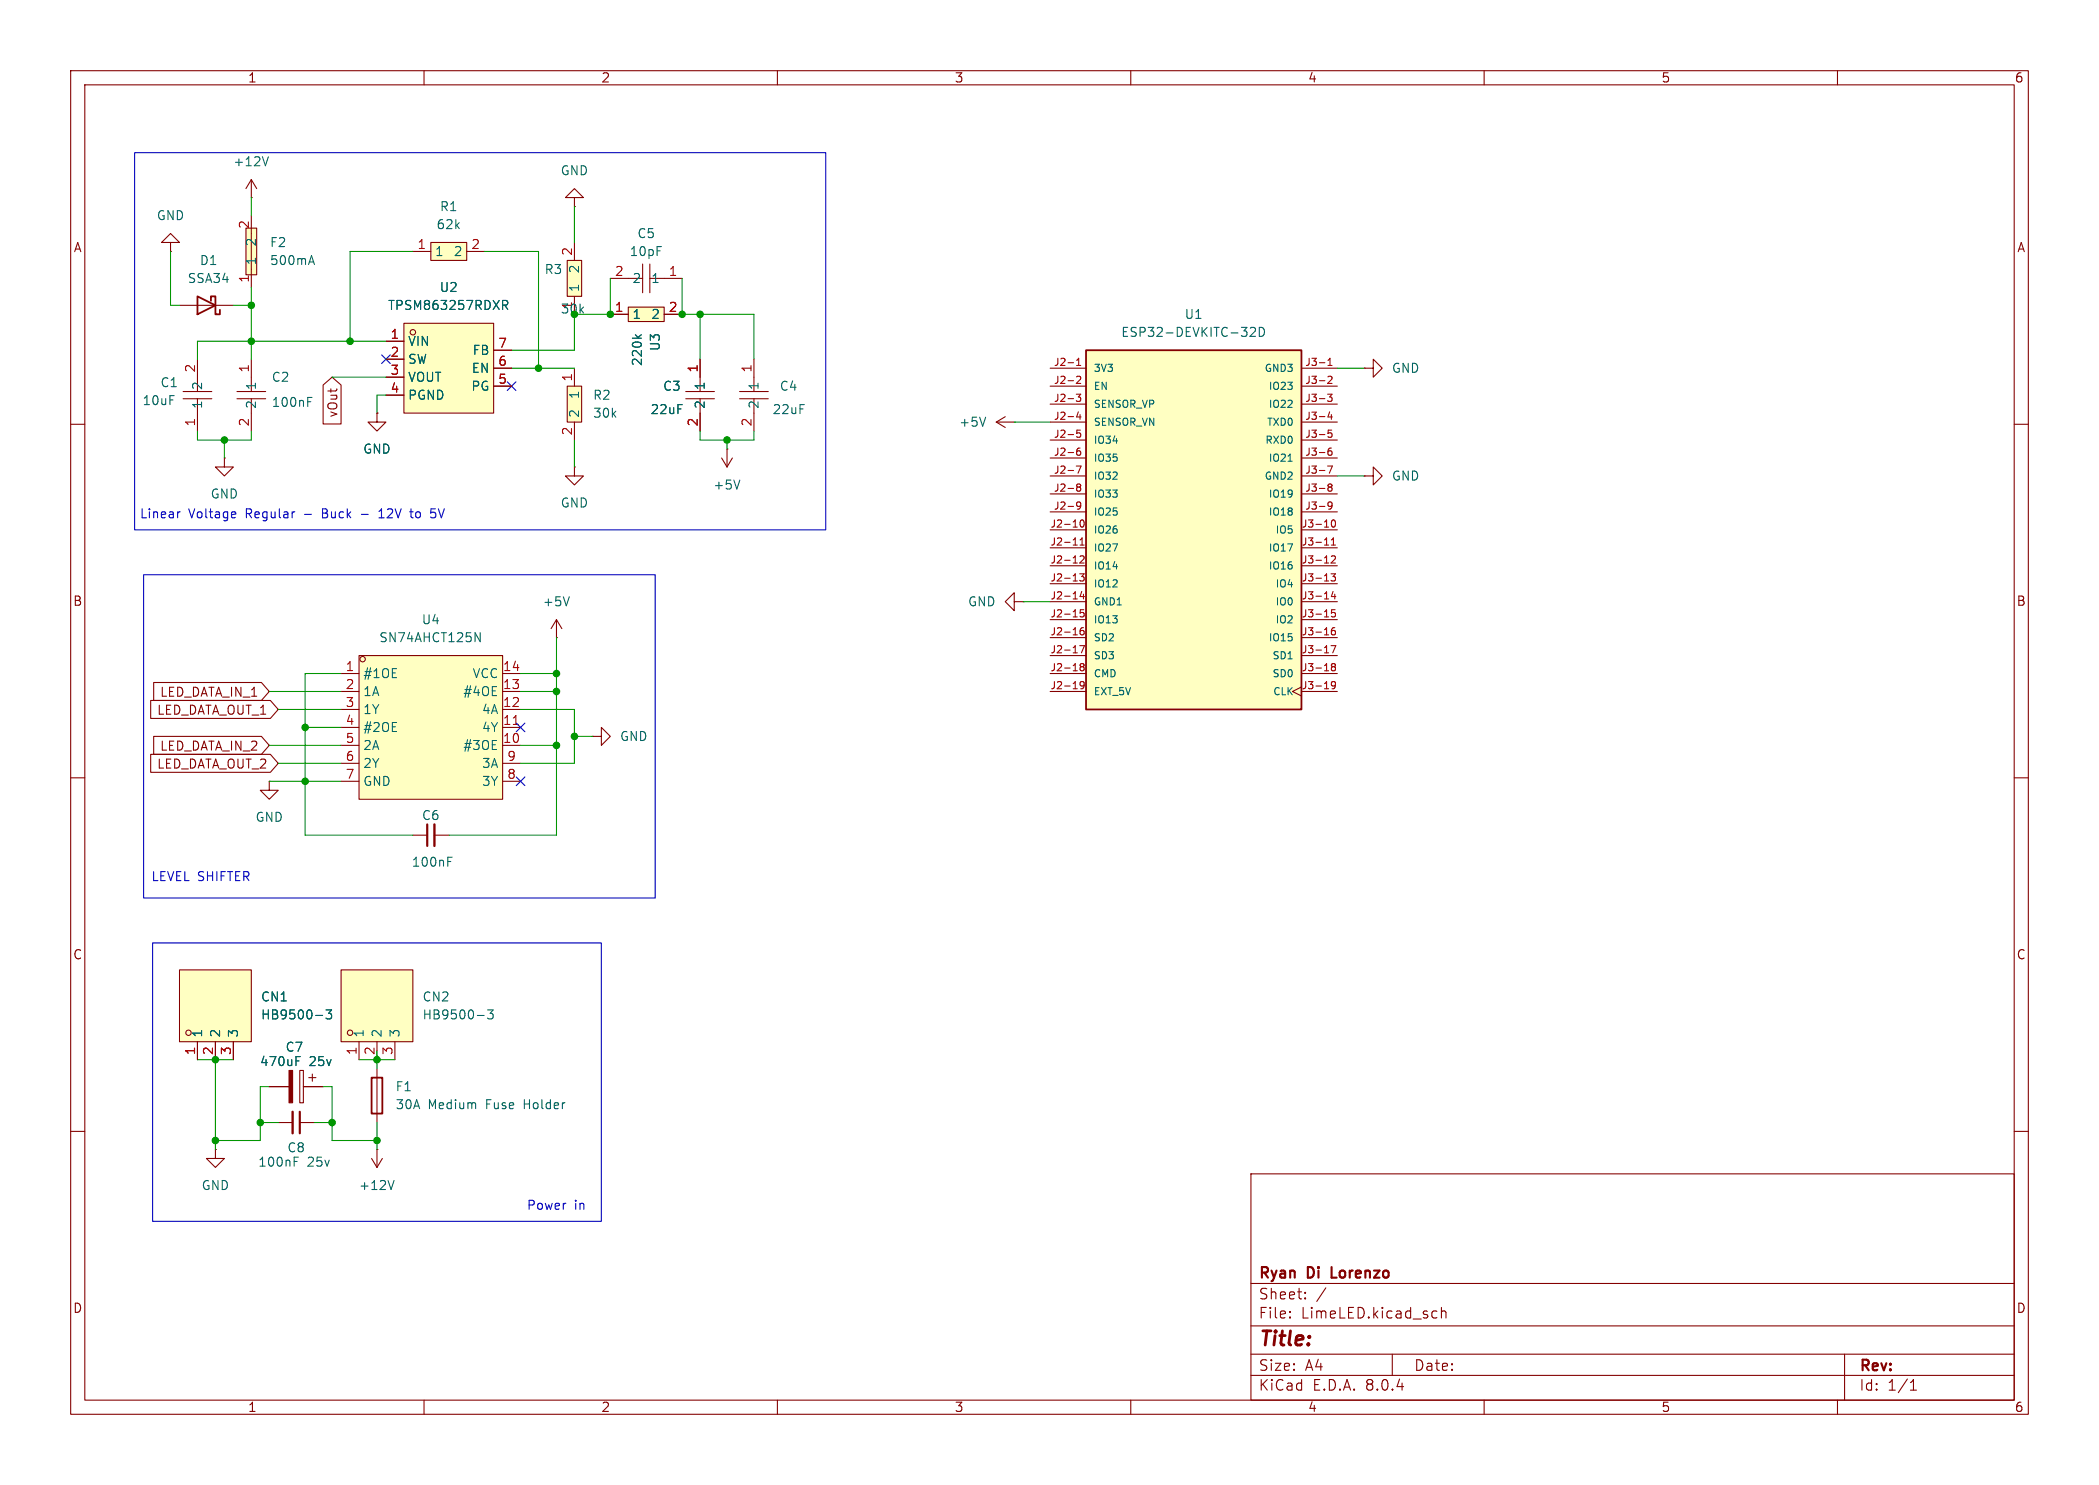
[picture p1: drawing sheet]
<svg xmlns="http://www.w3.org/2000/svg" width="297mm" height="210mm" viewBox="0 0 297 210" stroke-linecap="round" stroke-linejoin="round" font-family="sans-serif">
<g fill="none" stroke="#840000" stroke-width=".15">
<path d="M10 10h277v190h-277zM12 12h273v186h-273zM60 10v2M110 10v2M160 10v2M210 10v2M260 10v2M10 60h2M25.9 56.4h4.1M25.9 55.4h4.1M27.9 50.8v4.6M27.9 56.4v4.6"/>
<path d="M33.5 56.4h4.1M33.5 55.4h4.1M35.6 50.8v4.6M35.6 56.4v4.6M53.3 58.4v1.3h1.3l-1.3 1.3-1.2-1.3h1.2M53.3 58.4h.1M141 59.7l1.2 .8M141 59.7h2.5M142.2 58.9l-1.2 .8M143.5 59.7h.1M193 52.1h1.3v-1.3l1.3 1.3-1.3 1.2v-1.2M193 52.1h.1"/>
<path d="M285 60h2M31.7 64.8v1.2h1.3l-1.3 1.3-1.2-1.3h1.2M31.7 64.8h.1M193 67.3h1.3v-1.3l1.3 1.3-1.3 1.3v-1.3M193 67.3h.1M143.5 85.1v-1.3l-1.3 1.3 1.3 1.3v-1.3h1.3M144.8 85.1h.1M10 110h2M285 110h2M10 160h2M285 160h2M30.5 162.6v1.2h1.2l-1.2 1.3-1.3-1.3h1.3"/>
<path d="M30.5 162.6h.1M177 166h108v32h-108zM60 198v2M110 198v2M160 198v2M177 194.5h108M177 191.5h108M177 187.5h108M177 181.5h108M182.5 186.3h.1l-.1 .1M182.5 186.3v.1M182.5 185.5v.1"/>
<path d="M182.5 185.5h.1l-.1 .1M184.7 183.6v.1M184.7 183.6h-.1l.1 .1M184.7 182.8v.1M184.7 182.8h-.1l.1 .1M187.6 182.1l-1.3 2M197 191.5v3M202.9 185.4l.4 .1M203.3 186.3l-.4 .1M204 185.5a.37 .37 0 0 1 .6 .1v.8M204 184.9v1.5M210 198v2"/>
<path d="M260 198v2M261 191.5v6.5M270.3 196.6h.9M270.3 195.5l.4-.4v1.5"/>
</g>
<path d="M188.4 179.2v1.5h.7" fill="none" stroke="#840000" stroke-width=".3"/>
<path d="M43.5 56.8h.5M43.5 56.2h.6M139.5 59l-.5 1.3" fill="none" stroke="#006464" stroke-width=".15"/>
<path d="M34.8 32.3h1.5v6.6h-1.5z" fill="#ffffc2"/>
<path d="M24.1 34.3h1.3l-1.3-1.3-1.2 1.3h1.2v1.3M24.1 35.6h.1M34.8 32.3h1.5v6.6h-1.5zM35.6 30.5v10.1" fill="none" stroke="#840000" stroke-width=".15"/>
<path d="M43.8 37h.6M44.1 36.1l.4 1.3" fill="none" stroke="#006464" stroke-width=".15"/>
<path d="M48.3 137.2h10.1v10.1h-10.1z" fill="#ffffc2"/>
<g fill="none" stroke="#840000" stroke-width=".15">
<path d="M48.3 137.2h10.1v10.1h-10.1zM50.8 147.3v2.6M53.3 147.3v2.6M53.3 151.1v7.7M55.9 147.3v2.6"/>
<circle cx="49.5" cy="146.1" r=".38"/>
</g>
<path d="M67.5 143.6h1M69 142.8h.8l-.4 .5 .3 .1v.6l-.2 .1h-.3l-.2-.1" fill="none" stroke="#006464" stroke-width=".15"/>
<path d="M52.6 152.4h1.5v5.1h-1.5z" fill="none" stroke="#840000" stroke-width=".25"/>
<path d="M25.4 137.2h10.2v10.1h-10.2z" fill="#ffffc2"/>
<g fill="none" stroke="#840000" stroke-width=".15">
<path d="M25.4 137.2h10.2v10.1h-10.2zM27.9 147.3v2.6M30.5 147.3v2.6M33 147.3v2.6M38.1 153.7h2.8M42.4 151.4h.5v4.6h-.5zM42.9 153.7h2.8M43.7 152.4h1M44.2 151.9v1M52.6 163.8l.7 1.3M53.3 162.6h.1M53.3 162.6v2.5"/>
<path d="M54.1 163.8l-.8 1.3"/>
<circle cx="26.7" cy="146.1" r=".38"/>
</g>
<path d="M41.9 150h.4M44.7 143.6h.9M46.1 142.8h.8l-.4 .5 .4 .1v.6l-.2 .1h-.4l-.2-.1M55.8 166.9l-.5 1.3" fill="none" stroke="#006464" stroke-width=".15"/>
<path d="M40.9 151.4h.5v4.6h-.5z" fill="#840000" stroke="#840000" stroke-width=".15"/>
<path d="M153.7 49.5h30.4v50.8h-30.4z" fill="#ffffc2"/>
<path d="M153.7 49.5h30.4v50.8h-30.4z" fill="none" stroke="#840000" stroke-width=".25"/>
<g fill="none" stroke="#840000" stroke-width=".15">
<path d="M148.6 52.1h5.1M148.6 54.6h5.1M148.6 57.2h5.1M148.6 59.7h5.1M184.1 52.1h5.1M184.1 54.6h5.1M184.1 57.2h5.1M184.1 59.7h5.1M81.3 66v1.3h1.2l-1.2 1.3-1.3-1.3h1.3M81.3 66h.1M148.6 74.9h5.1M148.6 77.5h5.1"/>
<path d="M148.6 62.2h5.1M148.6 64.8h5.1M148.6 67.3h5.1M148.6 69.9h5.1M148.6 72.4h5.1M184.1 74.9h5.1M184.1 77.5h5.1M184.1 62.2h5.1M184.1 64.8h5.1M184.1 67.3h5.1M184.1 69.9h5.1M184.1 72.4h5.1"/>
<path d="M148.6 80h5.1M148.6 82.6h5.1M148.6 85.1h5.1M148.6 87.6h5.1M148.6 90.2h5.1M148.6 92.7h5.1M148.6 95.3h5.1M148.6 97.8h5.1M184.1 97.2l-1.2 .6 1.2 .6M184.1 80h5.1M184.1 82.6h5.1M184.1 85.1h5.1"/>
<path d="M184.1 87.6h5.1M184.1 90.2h5.1M184.1 92.7h5.1M184.1 95.3h5.1M184.1 97.8h5.1M39.4 158.8h2M42.4 158.8h2"/>
</g>
<g fill="none" stroke="#a90000" stroke-width=".15">
<path d="M152.3 55.7h.6l-.3 .4 .3 .1v.5l-.2 .1-.4-.1M152.3 51.7h.6M152.3 51l.3-.3v1M152.3 53.3l.4-.1 .2 .3-.6 .7h.6M152.6 58.2l-.3 .8h.7M152.8 58.6v.7M187.9 55.7h.6l-.4 .4 .3 .1v.5l-.1 .1-.4-.1M187.9 51.7h.6M187.9 53.3l.4-.1 .2 .3-.6 .7h.6M187.9 51l.3-.3v1M188.1 58.2l-.2 .8h.6M188.4 58.6v.7"/>
<path d="M151.9 77.1h.5M152.3 65.9h.7l-.5 1M152.5 68.9l-.2-.2 .2-.3 .3 .1 .1 .1-.2 .3M152.5 68.9l-.2 .2 .1 .3 .1 .1 .3-.1 .1-.1v-.3l-.2-.1M152.5 68.9h.2M152.8 78.7l.4-.1 .2 .3-.6 .7h.6M152.8 77.1h.6M152.8 76.4l.3-.3v1M152.8 63.4h-.3a.68 .68 0 0 0 0 1l.4-.1v-.4l-.2-.1h-.3l-.1 .1M152.9 60.8h-.5l-.1 .5 .2-.1 .3 .1 .1 .1v.3l-.2 .1-.4-.1M152.9 73.6l.2-.1a.54 .54 0 0 1 .3 .5 .54 .54 0 0 1-.3 .5l-.2-.1-.1-.2zM152.9 71.4l-.2 .2h-.3l-.1-.2 .1-.4h.3l.2 .1a.67 .67 0 0 1-.3 .9h-.2"/>
<path d="M187.4 77.1h.6M187.9 65.9h.6l-.4 1M188.1 68.9l-.2-.2 .2-.3 .3 .1 .1 .1-.2 .3M188.1 68.9h.2M188.1 68.9l-.2 .2v.3l.2 .1 .3-.1 .1-.1-.1-.3-.1-.1M188.4 77.1h.6M188.4 78.7l.4-.1 .2 .3-.7 .7h.7M188.4 63.4h-.3a.68 .68 0 0 0 0 1l.3-.1 .1-.4-.2-.1h-.3l-.1 .1M188.4 76.4l.3-.3v1M188.4 60.8h-.5v.5l.1-.1 .4 .1 .1 .1-.1 .3-.1 .1-.4-.1M188.5 71.4l-.2 .2h-.3l-.1-.2 .1-.4h.3l.1 .1a.67 .67 0 0 1-.2 .9h-.2M188.5 73.6l.1-.1a.54 .54 0 0 1 .4 .5 .54 .54 0 0 1-.4 .5 .68 .68 0 0 1-.1-.9z"/>
<path d="M152.8 81.1h.6l-.3 .4 .3 .1v.5l-.2 .1-.4-.1M152.8 91.3h.7l-.5 1M153 94.3l-.2-.2 .2-.3 .3 .1 .1 .1-.2 .3M153 94.3l-.2 .2 .1 .3 .1 .1 .3-.1 .1-.1v-.3l-.2-.1M153 94.3h.2M153.1 83.6l-.3 .8h.7M153.3 88.8h-.3a.68 .68 0 0 0 0 1l.4-.1v-.4l-.2-.1h-.3l-.1 .1M153.3 84v.7M153.4 86.2h-.5l-.1 .5 .2-.1 .3 .1 .1 .1v.3l-.2 .1-.4-.1M153.4 96.8l-.2 .2h-.3l-.1-.2 .1-.4h.3l.2 .1a.67 .67 0 0 1-.3 .9h-.2M188.3 81.1h.7l-.4 .4 .3 .1v.5l-.1 .1-.5-.1M188.3 91.3h.7l-.4 1"/>
<path d="M188.6 94.3l-.2-.2 .2-.3 .3 .1 .1 .1-.2 .3M188.6 94.3h.2M188.6 94.3l-.2 .2v.3l.2 .1 .3-.1 .1-.1-.1-.3-.1-.1M188.6 83.6l-.2 .8h.6M188.9 88.8h-.3a.68 .68 0 0 0 0 1l.3-.1 .1-.4-.2-.1h-.3l-.1 .1M188.9 84v.7M188.9 86.2h-.5v.5l.1-.1 .4 .1 .1 .1-.1 .3-.1 .1-.4-.1M189 96.8l-.2 .2h-.3l-.1-.2 .1-.4h.3l.1 .1a.67 .67 0 0 1-.2 .9h-.2"/>
</g>
<path d="M176.9 46.4l.2-.1h.3l.2 .1v.3v.1l-.7 .8h.7M178.2 46.3a.64 .64 0 0 1 .7 .6 .64 .64 0 0 1-.7 .7zM182.3 65.2h.5M41.6 164.3h.4" fill="none" stroke="#006464" stroke-width=".15"/>
<path d="M41.4 157.2v3.1" fill="none" stroke="#840000" stroke-width=".33"/>
<path d="M42.4 157.2v3.1" fill="none" stroke="#840000" stroke-width=".3"/>
<path d="M80.3 54.6h2v5.1h-2z" fill="#ffffc2"/>
<path d="M80.3 54.6h2v5.1h-2zM81.3 52.1v2.5M81.3 59.7v2.5" fill="none" stroke="#840000" stroke-width=".15"/>
<path d="M80.3 36.8h2v5.1h-2z" fill="#ffffc2"/>
<path d="M80.3 36.8h2v5.1h-2zM81.3 34.3v2.5M86.4 39.4h4.5M90.9 37.3v4.1M92 37.3v4.1M92 39.4h4.5M81.3 41.9v2.6" fill="none" stroke="#840000" stroke-width=".15"/>
<path d="M88.9 43.4h5.1v2.1h-5.1z" fill="#ffffc2"/>
<g fill="none" stroke="#840000" stroke-width=".15">
<path d="M86.4 44.5h2.5M88.9 43.4h5.1v2.1h-5.1zM94 44.5h2.5M97 56.4h4.1M97 55.4h4.1M99.1 50.8v4.6M99.1 56.4v4.6M104.7 56.4h4M104.7 55.4h4M106.7 50.8v4.6M106.7 56.4v4.6M102.1 64.8l.8 1.2"/>
<path d="M102.9 63.5h.1M102.9 63.5v2.5M103.6 64.8l-.7 1.2"/>
</g>
<path d="M89.9 47.3l.5 .5M90.7 47.3l-.4 .4M104.7 67.9l-.4 1.3" fill="none" stroke="#006464" stroke-width=".15"/>
<path d="M57.1 45.7h12.7v12.7h-12.7z" fill="#ffffc2"/>
<g fill="none" stroke="#840000" stroke-width=".15">
<path d="M35.6 27.9h.1M35.6 25.4l-.8 1.3M35.6 25.4v2.5M35.6 25.4l.7 1.3M81.3 27.9h1.2l-1.2-1.2-1.3 1.2h1.3v1.3M81.3 29.2h.1M25.4 43.2h7.6M54.6 48.3h2.5M54.6 50.8h2.5M54.6 53.3h2.5M54.6 55.9h2.5M57.1 45.7h12.7v12.7h-12.7z"/>
<path d="M69.8 54.6h2.6M69.8 52.1h2.6M69.8 49.5h2.6"/>
<circle cx="58.4" cy="47" r=".38"/>
</g>
<path d="M38 22.2l-.4 1.2M71.1 42.5h.5l.2 .2-.1 .4-.6 .1M71.4 43.2l.4 .6" fill="none" stroke="#006464" stroke-width=".15"/>
<path d="M27.9 41.9l2.6 1.3-2.6 1.3zM29.8 42.5v-.6h.7v2.6h.6v-.7" fill="none" stroke="#840000" stroke-width=".25"/>
<path d="M61 34.3h5v2.5h-5z" fill="#ffffc2"/>
<g fill="none" stroke="#840000" stroke-width=".15">
<path d="M58.4 35.6h2.6M61 34.3h5v2.5h-5zM66 35.6h2.6M78.7 90.2h.1M78.7 87.6l-.7 1.3M78.7 87.6v2.6M78.7 87.6l.8 1.3M38.1 110.5v1.3h1.3l-1.3 1.2-1.3-1.2h1.3M38.1 110.5h.1M58.4 118.1h2.1M61.5 118.1h2M83.8 104.1h1.3v-1.2l1.3 1.2-1.3 1.3v-1.3"/>
<path d="M83.8 104.1h.1"/>
</g>
<path d="M80.6 84.4l-.5 1.3M63.4 121.8h.4M63.4 121.2h.6" fill="none" stroke="#006464" stroke-width=".15"/>
<path d="M61.5 116.6v3" fill="none" stroke="#840000" stroke-width=".33"/>
<path d="M60.5 116.6v3" fill="none" stroke="#840000" stroke-width=".3"/>
<path d="M50.8 92.7h20.3v20.3h-20.3z" fill="#ffffc2"/>
<g fill="none" stroke="#840000" stroke-width=".15">
<path d="M45.7 54.5l1.3-1.2 1.3 1.2v5.5h-2.6zM53.3 58.4h.1M54.6 48.3h2.5M54.6 50.8h2.5M54.6 53.3h2.5M54.6 55.9h2.5M69.8 54.6h2.6M69.8 52.1h2.6M69.8 49.5h2.6M86.4 44.5h2.5M94 44.5h2.5M99.1 50.8v2.5"/>
<path d="M99.1 58.4v2.6M21.3 99.1h17l1.1 1.2-1.1 1.3h-17zM21.7 96.5h15.3l1.1 1.3-1.1 1.3h-15.3zM48.3 95.3h2.5M48.3 97.8h2.5M50.8 92.7h20.3v20.3h-20.3zM71.1 95.3h2.6M71.1 97.8h2.6M21.3 106.7h17l1.1 1.3-1.1 1.2h-17zM21.7 104.1h15.3l1.1 1.3-1.1 1.3h-15.3zM48.3 105.4h2.5M48.3 102.9h2.5"/>
<path d="M48.3 100.3h2.5M48.3 108h2.5M48.3 110.5h2.5M71.1 105.4h2.6M71.1 102.9h2.6M71.1 100.3h2.6M71.1 108h2.6M71.1 110.5h2.6M27.9 147.3v2.6M30.5 147.3v2.6M33 147.3v2.6M38.1 153.7h2.8"/>
<path d="M42.9 153.7h2.8"/>
<circle cx="51.3" cy="93.2" r=".38"/>
</g>
<path d="M72.6 102.5h.8" fill="none" stroke="#a90000" stroke-width=".15"/>
<path d="M71.1 42.5h.5l.2 .2-.1 .4-.6 .1M71.4 43.2l.4 .6M89.9 47.3l.5 .5M90.7 47.3l-.4 .4M67.2 89.5l.7 1.2v-1.2M41.9 150h.4M44.7 143.6h.9M46.1 142.8h.8l-.4 .5 .4 .1v.6l-.2 .1h-.4l-.2-.1" fill="none" stroke="#006464" stroke-width=".15"/>
<g fill="none" stroke="#0000c2" stroke-width=".15">
<path d="M19 21.6h97.8v53.3h-97.8zM25.5 72.4l-.3 .1M33.2 72.4h.1l.1 .3-.6 .1M33.3 73.2h-.1M41.6 72.4h.1M51.1 72.7h1M53.6 73.2h.7M53.6 72.3l.4-.3v1.2M58 72.4h.5M58.2 73.2h.3M61 72h.6M61.1 72.4h.3l.3 .3"/>
<path d="M61.7 73l-.3 .2h-.3M20.3 81.3h72.4v45.7h-72.4zM21.6 133.4h63.5v39.3h-63.5z"/>
</g>
<g fill="none" stroke="#009600" stroke-width=".15">
<path d="M24.1 35.6v7.6h1.3M35.6 27.9v2.6M58.4 35.6h-8.9v12.7M68.6 35.6h7.6v16.5M81.3 29.2v5.1M86.4 39.4v5.1h-5.1v5h-8.9M96.5 39.4v5.1h10.2v6.3M33 43.2h2.6M35.6 40.6v10.2M47 53.3h7.6M54.6 55.9h-1.3v2.5M54.6 48.3h-26.7v2.5"/>
<path d="M72.4 52.1h8.9M99.1 44.5v6.3M143.5 59.7h5.1M189.2 52.1h3.8M27.9 61v1.2h7.7v-1.2M31.7 62.2v2.6M81.3 62.2v3.8M99.1 61v1.2h7.6v-1.2M102.9 62.2v1.3M189.2 67.3h3.8M38.1 97.8h10.2M48.3 95.3h-5.1v22.8h15.2"/>
<path d="M73.7 97.8h5M73.7 95.3h5M78.7 90.2v27.9h-15.2M144.8 85.1h3.8M38.1 105.4h10.2M38.1 110.5h10.2M39.4 108h8.9M39.4 100.3h8.9M43.2 102.9h5.1M73.7 100.3h7.6v7.7h-7.6M73.7 105.4h5M81.3 104.1h2.5"/>
<path d="M27.9 149.9h5.1M30.5 149.9v12.7M36.8 158.8h2.6M38.1 153.7h-1.3v7.6h-6.3M44.4 158.8h2.6M45.7 153.7h1.3v7.6h6.3M50.8 149.9h5.1M53.3 149.9v1.2M53.3 158.8v3.8"/>
</g>
<path d="M54 50.2l1.2 1.2M55.2 50.2l-1.2 1.2M71.8 54l1.2 1.2M73 54l-1.2 1.2M73.1 102.3l1.2 1.2M73.1 109.9l1.2 1.2M74.3 102.3l-1.2 1.2M74.3 109.9l-1.2 1.2" fill="none" stroke="#000084" stroke-width=".15"/>
<g fill="#009600" stroke="#009600" stroke-width=".15">
<circle cx="78.7" cy="95.3" r=".46"/>
<circle cx="78.7" cy="97.8" r=".46"/>
<circle cx="78.7" cy="105.4" r=".46"/>
<circle cx="81.3" cy="104.1" r=".46"/>
<circle cx="43.2" cy="102.9" r=".46"/>
<circle cx="43.2" cy="110.5" r=".46"/>
<circle cx="30.5" cy="149.9" r=".46"/>
<circle cx="76.2" cy="52.1" r=".46"/>
<circle cx="86.4" cy="44.5" r=".46"/>
<circle cx="49.5" cy="48.3" r=".46"/>
<circle cx="96.5" cy="44.5" r=".46"/>
<circle cx="35.6" cy="48.3" r=".46"/>
<circle cx="31.7" cy="62.2" r=".46"/>
<circle cx="35.6" cy="43.2" r=".46"/>
<circle cx="30.5" cy="161.3" r=".46"/>
<circle cx="36.8" cy="158.8" r=".46"/>
<circle cx="53.3" cy="161.3" r=".46"/>
<circle cx="47" cy="158.8" r=".46"/>
<circle cx="53.3" cy="149.9" r=".46"/>
<circle cx="102.9" cy="62.2" r=".46"/>
<circle cx="99.1" cy="44.5" r=".46"/>
</g>
<text font-size="2.8" fill="#840000" x="178" y="190.9">Title:</text>
<g font-size="2.1" fill="#840000">
<text x="178" y="184">Sheet:</text>
<text x="178" y="181.2">Ryan</text>
<text x="185.1" y="181.2">Di</text>
<text x="189.1" y="181.2">Lorenzo</text>
<text x="178" y="186.7">File:</text>
<text x="184.1" y="186.7">LimeLED.kicad_sch</text>
<text x="178" y="196.9">KiCad</text>
<text x="178" y="194.1">Size:</text>
<text x="184.7" y="194.1">A4</text>
<text x="185.7" y="196.9">E.D.A.</text>
<text x="193.3" y="196.9">8.0.4</text>
<text x="200" y="194.1">Date:</text>
<text x="263" y="194.3">Rev:</text>
<text x="263" y="196.9">Id:</text>
<text x="267.1" y="196.9">1/1</text>
</g>
<g font-size="1.8" fill="#840000">
<text x="35" y="11.9">1</text>
<text x="85" y="11.9">2</text>
<text x="135" y="11.9">3</text>
<text x="185" y="11.9">4</text>
<text x="235" y="11.9">5</text>
<text x="285" y="11.9">6</text>
<text x="10.3" y="35.9">A</text>
<text x="285.3" y="35.9">A</text>
<text x="47.9" y="59.1" transform="rotate(-90 47.9 59.1)">vOut</text>
<text x="10.3" y="85.9">B</text>
<text x="285.3" y="85.9">B</text>
<text x="22.1" y="101.3">LED_DATA_OUT_1</text>
<text x="22.6" y="98.7">LED_DATA_IN_1</text>
<text x="22.6" y="106.4">LED_DATA_IN_2</text>
<text x="22.1" y="108.9">LED_DATA_OUT_2</text>
<text x="10.3" y="135.9">C</text>
<text x="285.3" y="135.9">C</text>
<text x="10.3" y="185.9">D</text>
<text x="285.3" y="185.9">D</text>
<text x="35" y="199.9">1</text>
<text x="85" y="199.9">2</text>
<text x="135" y="199.9">3</text>
<text x="185" y="199.9">4</text>
<text x="235" y="199.9">5</text>
<text x="285" y="199.9">6</text>
</g>
<g font-size="1.8" fill="#006464">
<text x="32.9" y="23.7">+12V</text>
<text x="79.2" y="25">GND</text>
<text x="22.1" y="31.3">GND</text>
<text x="36.4" y="34.9" transform="rotate(-90 36.4 34.9)">2</text>
<text x="38.1" y="35.2">F2</text>
<text x="61.7" y="32.6">62k</text>
<text x="62.2" y="30.1">R1</text>
<text x="90.1" y="33.9">C5</text>
<text x="26.5" y="40.2">SSA34</text>
<text x="28.2" y="37.7">D1</text>
<text x="36.4" y="37.6" transform="rotate(-90 36.4 37.6)">1</text>
<text x="38.1" y="37.7">500mA</text>
<text x="61.5" y="36.4">1</text>
<text x="62.1" y="41.5">U2</text>
<text x="64.1" y="36.4">2</text>
<text x="77" y="39">R3</text>
<text x="82.1" y="41.4" transform="rotate(-90 82.1 41.4)">1</text>
<text x="82.1" y="38.8" transform="rotate(-90 82.1 38.8)">2</text>
<text x="89" y="36.4">10pF</text>
<text x="89.4" y="40.2">2</text>
<text x="92.1" y="40.2">1</text>
<text x="54.8" y="44">TPSM863257RDXR</text>
<text x="81" y="43.9" transform="rotate(-90 81 43.9)">1</text>
<text x="89.4" y="45.3">1</text>
<text x="92.1" y="45.3">2</text>
<text x="158.6" y="47.9">ESP32-DEVKITC-32D</text>
<text x="167.5" y="45.3">U1</text>
<text x="57.7" y="49.1">VIN</text>
<text x="57.7" y="51.7">SW</text>
<text x="66.7" y="52.9">EN</text>
<text x="66.8" y="50.4">FB</text>
<text x="91" y="51.9" transform="rotate(-90 91 51.9)">220k</text>
<text x="93.6" y="49.7" transform="rotate(-90 93.6 49.7)">U3</text>
<text x="196.9" y="52.9">GND</text>
<text x="20.1" y="57.5">10uF</text>
<text x="22.6" y="55">C1</text>
<text x="28.8" y="57.9" transform="rotate(-90 28.8 57.9)">1</text>
<text x="28.8" y="55.3" transform="rotate(-90 28.8 55.3)">2</text>
<text x="36.4" y="57.9" transform="rotate(-90 36.4 57.9)">2</text>
<text x="36.4" y="55.3" transform="rotate(-90 36.4 55.3)">1</text>
<text x="38.4" y="54.2">C2</text>
<text x="38.4" y="57.8">100nF</text>
<text x="57.7" y="54.2">VOUT</text>
<text x="57.7" y="56.7">PGND</text>
<text x="66.6" y="55.5">PG</text>
<text x="82.1" y="59.2" transform="rotate(-90 82.1 59.2)">2</text>
<text x="82.1" y="56.5" transform="rotate(-90 82.1 56.5)">1</text>
<text x="83.8" y="56.7">R2</text>
<text x="83.8" y="59.3">30k</text>
<text x="92" y="58.8">22uF</text>
<text x="93.7" y="55.5">C3</text>
<text x="99.9" y="57.9" transform="rotate(-90 99.9 57.9)">2</text>
<text x="99.9" y="55.3" transform="rotate(-90 99.9 55.3)">1</text>
<text x="107.5" y="57.9" transform="rotate(-90 107.5 57.9)">2</text>
<text x="107.5" y="55.3" transform="rotate(-90 107.5 55.3)">1</text>
<text x="109.2" y="58.8">22uF</text>
<text x="110.2" y="55.5">C4</text>
<text x="51.3" y="64.4">GND</text>
<text x="135.6" y="60.6">+5V</text>
<text x="29.7" y="70.7">GND</text>
<text x="79.2" y="72">GND</text>
<text x="100.8" y="69.4">+5V</text>
<text x="196.9" y="68.2">GND</text>
<text x="59.6" y="88.5">U4</text>
<text x="76.7" y="86">+5V</text>
<text x="136.9" y="86">GND</text>
<text x="53.6" y="91">SN74AHCT125N</text>
<text x="51.3" y="96.1">#1OE</text>
<text x="51.3" y="98.7">1A</text>
<text x="51.3" y="101.2">1Y</text>
<text x="65.4" y="98.7">#4OE</text>
<text x="66.8" y="96.1">VCC</text>
<text x="68.1" y="101.2">4A</text>
<text x="51.3" y="103.7">#2OE</text>
<text x="51.3" y="106.3">2A</text>
<text x="65.4" y="106.3">#3OE</text>
<text x="68.1" y="103.7">4Y</text>
<text x="87.6" y="105">GND</text>
<text x="51.3" y="108.8">2Y</text>
<text x="51.3" y="111.4">GND</text>
<text x="68.1" y="111.4">3Y</text>
<text x="68.1" y="108.8">3A</text>
<text x="36.1" y="116.4">GND</text>
<text x="59.6" y="116.2">C6</text>
<text x="58.2" y="122.8">100nF</text>
<text x="36.8" y="141.8">CN1</text>
<text x="59.7" y="141.8">CN2</text>
<text x="28.8" y="146.8" transform="rotate(-90 28.8 146.8)">1</text>
<text x="31.3" y="146.8" transform="rotate(-90 31.3 146.8)">2</text>
<text x="33.9" y="146.8" transform="rotate(-90 33.9 146.8)">3</text>
<text x="36.8" y="144.4">HB9500-3</text>
<text x="40.3" y="148.9">C7</text>
<text x="51.7" y="146.8" transform="rotate(-90 51.7 146.8)">1</text>
<text x="54.2" y="146.8" transform="rotate(-90 54.2 146.8)">2</text>
<text x="56.7" y="146.8" transform="rotate(-90 56.7 146.8)">3</text>
<text x="59.7" y="144.4">HB9500-3</text>
<text x="36.7" y="151">470uF</text>
<text x="43.7" y="151">25v</text>
<text x="55.9" y="154.5">F1</text>
<text x="55.9" y="157.1">30A</text>
<text x="60.6" y="157.1">Medium</text>
<text x="68.9" y="157.1">Fuse</text>
<text x="74.4" y="157.1">Holder</text>
<text x="36.4" y="165.2">100nF</text>
<text x="40.6" y="163.2">C8</text>
<text x="43.5" y="165.2">25v</text>
<text x="28.4" y="168.5">GND</text>
<text x="50.7" y="168.5">+12V</text>
</g>
<g font-size="1.8" fill="#a90000">
<text x="35.3" y="32.5" transform="rotate(-90 35.3 32.5)">2</text>
<text x="59" y="35.3">1</text>
<text x="66.6" y="35.3">2</text>
<text x="35.3" y="40.1" transform="rotate(-90 35.3 40.1)">1</text>
<text x="81" y="36.3" transform="rotate(-90 81 36.3)">2</text>
<text x="86.9" y="39.1">2</text>
<text x="94.5" y="39.1">1</text>
<text x="86.9" y="44.2">1</text>
<text x="94.5" y="44.2">2</text>
<text x="27.7" y="52.8" transform="rotate(-90 27.7 52.8)">2</text>
<text x="35.3" y="52.8" transform="rotate(-90 35.3 52.8)">1</text>
<text x="55.2" y="48">1</text>
<text x="55.2" y="50.5">2</text>
<text x="55.2" y="53.1">3</text>
<text x="70.4" y="51.8">6</text>
<text x="70.4" y="49.3">7</text>
<text x="98.8" y="52.8" transform="rotate(-90 98.8 52.8)">1</text>
<text x="106.4" y="52.8" transform="rotate(-90 106.4 52.8)">1</text>
<text x="55.2" y="55.6">4</text>
<text x="70.4" y="54.4">5</text>
<text x="81" y="54" transform="rotate(-90 81 54)">1</text>
<text x="27.7" y="60.4" transform="rotate(-90 27.7 60.4)">1</text>
<text x="35.3" y="60.4" transform="rotate(-90 35.3 60.4)">2</text>
<text x="81" y="61.7" transform="rotate(-90 81 61.7)">2</text>
<text x="98.8" y="60.4" transform="rotate(-90 98.8 60.4)">2</text>
<text x="106.4" y="60.4" transform="rotate(-90 106.4 60.4)">2</text>
<text x="48.8" y="95">1</text>
<text x="71.1" y="95">14</text>
<text x="48.8" y="97.5">2</text>
<text x="48.8" y="100.1">3</text>
<text x="71.1" y="100.1">12</text>
<text x="71.1" y="97.5">13</text>
<text x="48.8" y="102.6">4</text>
<text x="48.8" y="105.2">5</text>
<text x="48.8" y="107.7">6</text>
<text x="71.1" y="105.2">10</text>
<text x="71.1" y="102.6">11</text>
<text x="71.7" y="107.7">9</text>
<text x="48.8" y="110.2">7</text>
<text x="71.7" y="110.2">8</text>
<text x="27.7" y="149.3" transform="rotate(-90 27.7 149.3)">1</text>
<text x="30.2" y="149.3" transform="rotate(-90 30.2 149.3)">2</text>
<text x="32.8" y="149.3" transform="rotate(-90 32.8 149.3)">3</text>
<text x="50.5" y="149.3" transform="rotate(-90 50.5 149.3)">1</text>
<text x="55.6" y="149.3" transform="rotate(-90 55.6 149.3)">3</text>
</g>
<g font-size="1.8" fill="#009600">
<text x="79.3" y="44.6">30k</text>
<text x="53.1" y="149.3" transform="rotate(-90 53.1 149.3)">2</text>
</g>
<g font-size="1.8" fill="#0000c2">
<text x="19.7" y="73.5">Linear</text>
<text x="26.7" y="73.5">Voltage</text>
<text x="34.9" y="73.5">Regular</text>
<text x="43.3" y="73.5">-</text>
<text x="46" y="73.5">Buck</text>
<text x="54.5" y="73.5">12V</text>
<text x="59.2" y="73.5">to</text>
<text x="62.2" y="73.5">5V</text>
<text x="21.3" y="124.8">LEVEL SHIFTER</text>
<text x="74.5" y="171.3">Power</text>
<text x="81.3" y="171.3">in</text>
</g>
<g font-size="1.4" fill="#a90000">
<text x="149" y="51.8">J2-1</text>
<text x="184.6" y="51.8">J3-1</text>
<text x="149" y="54.4">J2-2</text>
<text x="149" y="56.9">J2-3</text>
<text x="149" y="59.4">J2-4</text>
<text x="184.6" y="54.4">J3-2</text>
<text x="184.6" y="56.9">J3-3</text>
<text x="184.6" y="59.4">J3-4</text>
<text x="149" y="62">J2-5</text>
<text x="149" y="64.5">J2-6</text>
<text x="184.6" y="62">J3-5</text>
<text x="184.6" y="64.5">J3-6</text>
<text x="149" y="67.1">J2-7</text>
<text x="149" y="69.6">J2-8</text>
<text x="184.6" y="67.1">J3-7</text>
<text x="184.6" y="69.6">J3-8</text>
<text x="148.5" y="74.7">J2-10</text>
<text x="148.5" y="77.2">J2-11</text>
<text x="149" y="72.1">J2-9</text>
<text x="184.1" y="74.7">J3-10</text>
<text x="184.1" y="77.2">J3-11</text>
<text x="184.6" y="72.1">J3-9</text>
<text x="148.5" y="79.8">J2-12</text>
<text x="148.5" y="82.3">J2-13</text>
<text x="184.1" y="79.8">J3-12</text>
<text x="184.1" y="82.3">J3-13</text>
<text x="148.5" y="84.8">J2-14</text>
<text x="148.5" y="87.4">J2-15</text>
<text x="148.5" y="89.9">J2-16</text>
<text x="184.1" y="84.8">J3-14</text>
<text x="184.1" y="87.4">J3-15</text>
<text x="184.1" y="89.9">J3-16</text>
<text x="148.5" y="92.5">J2-17</text>
<text x="148.5" y="95">J2-18</text>
<text x="184.1" y="92.5">J3-17</text>
<text x="184.1" y="95">J3-18</text>
<text x="148.5" y="97.5">J2-19</text>
<text x="184.1" y="97.5">J3-19</text>
</g>
<g font-size="1.4" fill="#006464">
<text x="154.7" y="52.8">3V3</text>
<text x="178.8" y="52.8">GND3</text>
<text x="154.7" y="55.3">EN</text>
<text x="154.7" y="57.9">SENSOR_VP</text>
<text x="179.4" y="55.3">IO23</text>
<text x="179.4" y="57.9">IO22</text>
<text x="154.7" y="60.4">SENSOR_VN</text>
<text x="154.7" y="63">IO34</text>
<text x="154.7" y="65.5">IO35</text>
<text x="178.9" y="63">RXD0</text>
<text x="179.2" y="60.4">TXD0</text>
<text x="179.4" y="65.5">IO21</text>
<text x="154.7" y="68">IO32</text>
<text x="154.7" y="70.6">IO33</text>
<text x="178.8" y="68">GND2</text>
<text x="179.4" y="70.6">IO19</text>
<text x="154.7" y="75.7">IO26</text>
<text x="154.7" y="73.1">IO25</text>
<text x="179.4" y="73.1">IO18</text>
<text x="180.4" y="75.7">IO5</text>
<text x="154.7" y="78.2">IO27</text>
<text x="154.7" y="80.7">IO14</text>
<text x="154.7" y="83.3">IO12</text>
<text x="179.4" y="78.2">IO17</text>
<text x="179.4" y="80.7">IO16</text>
<text x="180.4" y="83.3">IO4</text>
<text x="154.7" y="85.8">GND1</text>
<text x="154.7" y="88.4">IO13</text>
<text x="180.4" y="85.8">IO0</text>
<text x="180.4" y="88.4">IO2</text>
<text x="154.7" y="90.9">SD2</text>
<text x="154.7" y="93.4">SD3</text>
<text x="154.7" y="96">CMD</text>
<text x="179.4" y="90.9">IO15</text>
<text x="179.9" y="93.4">SD1</text>
<text x="179.9" y="96">SD0</text>
<text x="154.7" y="98.5">EXT_5V</text>
<text x="180" y="98.5">CLK</text>
</g>
</svg>
